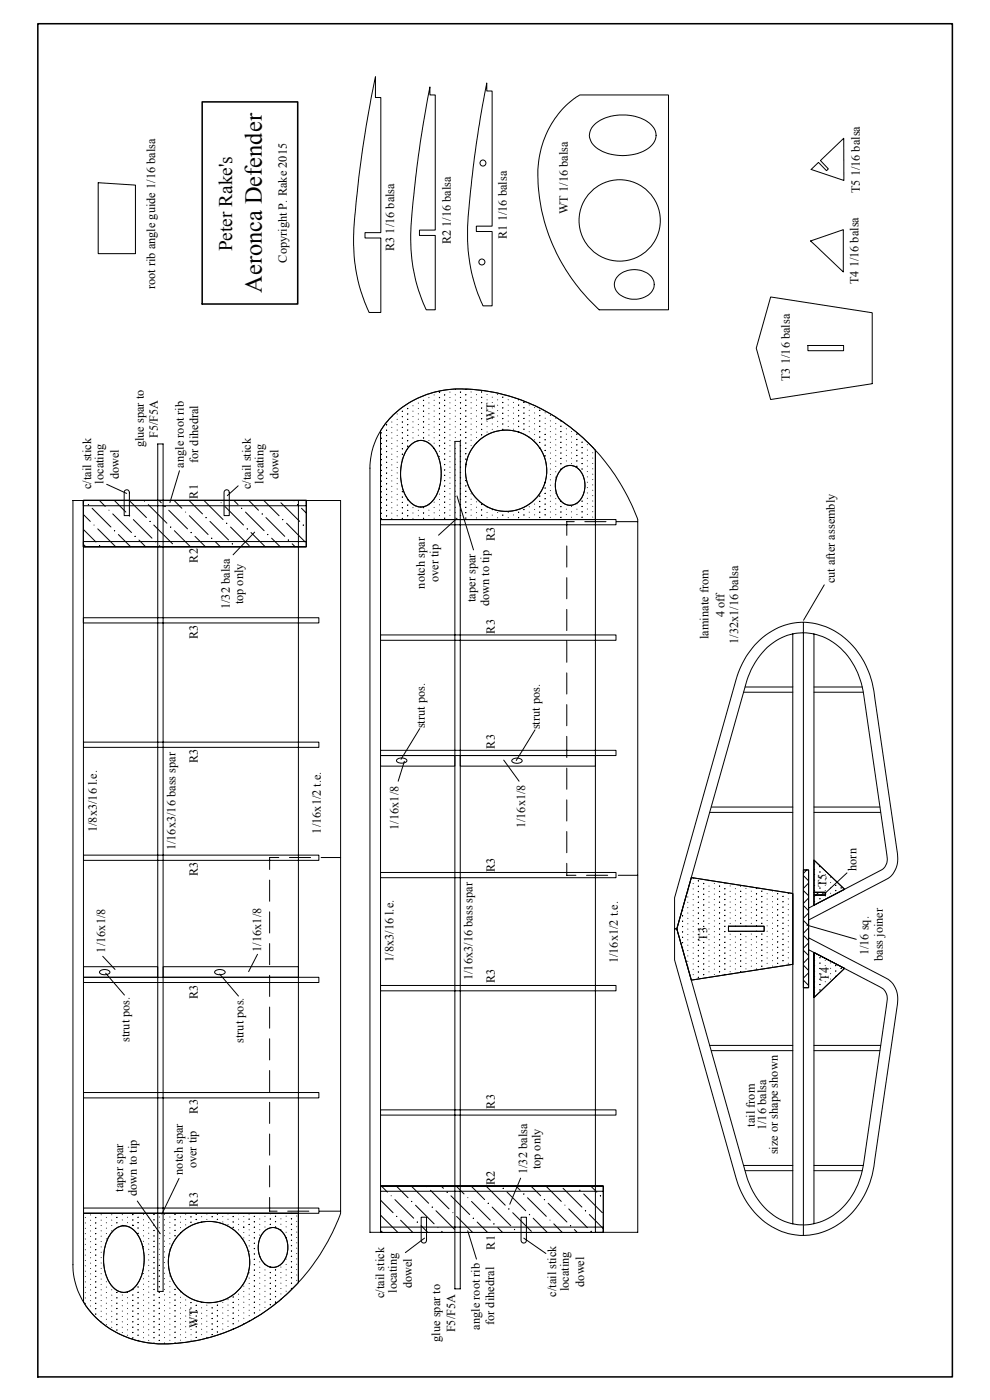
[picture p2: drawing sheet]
<svg xmlns="http://www.w3.org/2000/svg" width="297mm" height="420mm" viewBox="0 0 297 420" stroke-linecap="round" stroke-linejoin="round" font-family="sans-serif">
<g fill="none" stroke="#000" stroke-width=".3">
<path d="M112.6 23.1v6.2h1.7v40.5h-4.8v1.6h4.8v22.4h-3.6a49.5 49.5 0 0 1-4.6-20.3 244.6 244.6 0 0 1 3.1-31.5zM129 26.1a333.8 333.8 0 0 0-5.8 44.2 50.2 50.2 0 0 0 4.7 22.7h2.7v-22.3h-4.7v-1.6h4.7v-40.6h-1.6v-2.3M146 24.9a341.9 341.9 0 0 0-5.7 43.2 56.1 56.1 0 0 0 1.2 13.7l1.5 5.2 1.9 4.8h2.8v-22.3h-4.8v-1.6h4.8v-40.6h-1.7v-2.3M169.2 32.3l2.7-2.4 2-1.4h26.7v64.5h-20.8a54.6 54.6 0 0 1-18.1-45 28.6 28.6 0 0 1 7.5-15.7zM178.4 37.4a13.8 13.8 0 0 1 16.9 0 4.4 4.4 0 0 1-1.1 7.3 14.3 14.3 0 0 1-15.8-.9 4.2 4.2 0 0 1 0-6.4zM29.5 54.8l11.1 .8v20.5h-11.1v-21.2M243.4 50.9l2.2-2.2 2.4 2.5 .5-.5-2.3-2.5 7-6.7v12.7zM243.2 72.3l9.8-3.4v12.7zM185.6 82.6a7.1 7.1 0 0 1 10.1 .9 4 4 0 0 1-2.8 5.9 6.8 6.8 0 0 1-8.2-2.6 3.6 3.6 0 0 1 .9-4.2zM231.2 89.1l30.5 4.8v21.3l-30.5 4.7-4.3-15.4zM128.7 119.3h.1M130.3 118.5h.1"/>
<path d="M131.8 119.3h.1M131.8 117.7h.1M133.4 118.5h.1M135 117.7h.1M135 119.3h.1M136.6 116.9h.1M136.6 118.5h.1M138.1 119.3h.1M138.1 117.7h.1M139.7 118.5h.1M139.7 116.9h.1M141.4 117.6v.1"/>
<path d="M141.4 119.2v.1M143 118.4v.1M144.5 119.3h.1M144.5 117.7h.1M146.1 118.4h.1M146.1 120h.1M147.7 119.2h.1M149.3 118.4h.1M149.3 120h.1M150.8 119.2h.1M152.5 119.9v.1M155.6 120h.1"/>
<path d="M242.4 103.7h10.7v1.6h-10.7zM47.3 133.2h1.6v254.4h-1.6zM114.2 129.3a21.1 21.1 0 0 0-3.2 11.3M114.3 139.6h.1M114.3 138h.1M114.3 136.4h.1M114.3 134.8h.1M114.3 133.1h.1M114.3 131.5h.1M114.3 129.9h.1M116 138.8h.1M116 137.2h.1"/>
<path d="M116 135.6h.1M116 134h.1M116 132.3h.1M116 130.7h.1M116 129.1h.1M116 127.5h.1M117.6 125v.1M117.6 126.6v.1M117.6 128.2v.1M117.6 129.8v.1M117.6 131.5h.1M117.6 133.1h.1"/>
<path d="M117.6 134.7h.1M117.6 136.3h.1M117.6 137.9h.1M117.6 139.5h.1M118 124.5a30.2 30.2 0 0 1 25.3-7.5 55.7 55.7 0 0 1 35.3 18.1v20.8h-64.4v-26.6l1.4-2.1zM119.2 124.2v.1M119.2 125.8v.1M119.2 127.4v.1M119.2 129v.1M119.2 130.7h.1M119.2 132.3h.1M119.2 133.9h.1"/>
<path d="M119.2 135.5h.1M119.2 137.1h.1M119.2 138.7h.1M120.7 137.9h.1M120.7 136.3h.1M120.7 134.7h.1M120.7 133.1h.1M120.7 131.5h.1M120.7 129.9h.1M120.7 128.3h.1M120.7 126.7h.1M120.7 125.1h.1"/>
<path d="M120.7 123.5h.1M122.3 133.9h.1M122.3 132.3h.1M122.3 130.7h.1M122.3 129.1h.1M122.3 127.5h.1M122.3 125.9h.1M122.3 124.3h.1M122.3 122.7h.1M122.9 133.9a4.4 4.4 0 0 1 7.3 .6l.9 1.5 .9 2.7 .4 4.1a10.1 10.1 0 0 1-4.6 9.1 5 5 0 0 1-6.2-3.4 14.6 14.6 0 0 1 1.3-14.6zM123.2 133.5a4.3 4.3 0 0 1 6.8 .8 14 14 0 0 1-.7 16.5 4.3 4.3 0 0 1-6.8-.7 14.1 14.1 0 0 1 .7-16.6zM123.9 121.8h.1"/>
<path d="M123.9 123.4h.1M123.9 125h.1M123.9 126.6h.1M123.9 128.2h.1M123.9 129.8h.1M123.9 131.4v.1M125.5 121h.1M125.5 122.6h.1M125.5 124.2h.1M125.5 125.8h.1M125.5 127.4h.1M125.5 129h.1"/>
<path d="M125.5 130.6v.1M125.5 132.2v.1M127 131.5h.1M127 129.8h.1M127 128.2h.1M127 126.6h.1M127 125h.1M127 123.4h.1M127 121.8h.1M127 120.2h.1M128.7 120.9v.1M128.7 122.5v.1"/>
<path d="M128.7 124.1v.1M128.7 125.7v.1M128.7 127.4h.1M128.7 129h.1M128.7 130.6h.1M128.7 132.2h.1M130.2 134.6h.1M130.3 120.1v.1M130.3 121.7v.1M130.3 123.3v.1M130.3 124.9v.1M130.3 126.5v.1"/>
<path d="M130.3 128.2h.1M130.3 129.8h.1M130.3 131.4h.1M130.3 133h.1M131.8 133.8h.1M131.8 132.2h.1M131.8 130.6h.1M131.8 129h.1M131.8 127.4h.1M131.8 125.8h.1M131.8 124.2h.1M131.8 122.6h.1"/>
<path d="M131.8 121h.1M131.9 135.4h.1M131.9 137h.1M133.4 139.5h.1M133.4 137.8h.1M133.4 136.2h.1M133.4 134.6h.1M133.4 133h.1M133.4 131.4h.1M133.4 129.8h.1M133.4 128.2h.1M133.4 126.6h.1"/>
<path d="M133.4 125h.1M133.4 123.4h.1M133.4 121.8h.1M133.4 120.2h.1M135 120.9h.1M135 122.5h.1M135 124.1h.1M135 125.7h.1M135 127.3v.1M135 128.9v.1M135 130.5v.1M135 132.1v.1"/>
<path d="M135 133.7v.1M135 135.4h.1M135 137h.1M135 138.6h.1M136.5 132.5h1.6v254.3h-1.6zM136.6 120.1h.1M136.6 121.7h.1M136.6 123.3h.1M136.6 124.9h.1M136.6 126.5h.1M136.6 128.1v.1M136.6 129.7v.1"/>
<path d="M136.6 131.3v.1M136.6 132.9v.1M136.6 134.5v.1M136.6 136.2h.1M136.6 137.8h.1M136.6 139.4h.1M138.1 138.6h.1M138.1 137h.1M138.1 135.4h.1M138.1 133.8h.1M138.1 132.2h.1M138.1 130.6h.1"/>
<path d="M138.1 129h.1M138.1 127.4h.1M138.1 125.7h.1M138.1 124.1h.1M138.1 122.5h.1M138.1 120.9h.1M139.7 139.4h.1M139.7 137.8h.1M139.7 136.2h.1M139.7 134.6h.1M139.7 133h.1M139.7 131.4h.1"/>
<path d="M139.7 129.8h.1M139.7 128.2h.1M139.7 126.5h.1M139.7 124.9h.1M139.7 123.3h.1M139.7 121.7h.1M139.7 120.1h.1M141.4 120.8v.1M141.4 122.4v.1M141.4 124v.1M141.4 125.7h.1M141.4 127.3h.1"/>
<path d="M141.4 128.9h.1M141.4 130.5h.1M141.4 132.1h.1M141.4 133.7h.1M143 120v.1M143 121.6v.1M143 123.2v.1M143 124.9h.1M143 126.5h.1M143 128.1h.1M143 129.7h.1M143 131.3h.1"/>
<path d="M143 132.9h.1M144.5 130.5h.1M144.5 128.9h.1M144.5 127.3h.1M144.5 125.7h.1M144.5 124.1h.1M144.5 122.5h.1M144.5 120.9h.1M146.1 121.6h.1M146.1 123.2h.1M146.1 124.8v.1M146.1 126.4v.1"/>
<path d="M146.1 128v.1M146.1 129.6v.1M147.7 120.8h.1M147.7 122.4h.1M147.7 124h.1M147.7 125.6v.1M147.7 127.2v.1M147.7 128.8v.1M149.3 121.6h.1M149.3 123.2h.1M149.3 124.8v.1M149.3 126.4v.1"/>
<path d="M149.3 128v.1M150.8 128.9h.1M150.8 127.3h.1M150.8 125.7h.1M150.8 124h.1M150.8 122.4h.1M150.8 120.8h.1M152.5 121.6h.1M152.5 123.2h.1M152.5 124.8h.1M152.5 126.4h.1M152.5 128h.1"/>
<path d="M154.1 120.7v.1M154.1 122.4h.1M154.1 124h.1M154.1 125.6h.1M154.1 127.2h.1M154.1 128.8h.1M155.6 129.6h.1M155.6 128h.1M155.6 126.4h.1M155.6 124.8h.1M155.6 123.2h.1M155.6 121.6h.1"/>
<path d="M157.2 128.8h.1M157.2 127.2h.1M157.2 125.6h.1M157.2 124h.1M157.2 122.4h.1M157.2 120.8h.1M158.8 121.5v.1M158.8 123.1v.1M158.8 124.7v.1M158.8 126.3v.1M158.8 127.9v.1M158.8 129.6h.1"/>
<path d="M158.8 131.2h.1M160.4 122.3v.1M160.4 123.9v.1M160.4 125.5v.1M160.4 127.1v.1M160.4 128.7v.1M160.4 130.4h.1M160.4 132h.1M161.9 134.4h.1M161.9 132.8h.1M161.9 131.2h.1M161.9 129.6h.1"/>
<path d="M161.9 128h.1M161.9 126.4h.1M161.9 124.8h.1M161.9 123.2h.1M163.5 136.8h.1M163.5 135.2h.1M163.5 133.6h.1M163.5 132h.1M163.5 130.4h.1M163.6 123.9h.1M163.6 125.5h.1M163.6 127.1h.1"/>
<path d="M163.6 128.7h.1M165.1 124.7h.1M165.1 126.3h.1M165.1 127.9h.1M165.1 129.5v.1M165.1 131.1v.1M165.1 132.7v.1M165.1 134.3v.1M165.1 135.9v.1M165.1 137.6h.1M165.1 139.2h.1M166.8 125.5h.1"/>
<path d="M166.8 127.1h.1M166.8 128.7h.1M166.8 130.3v.1M166.8 131.9v.1M166.8 133.5v.1M166.8 135.1v.1M166.8 136.7v.1M166.8 138.4h.1M166.8 140h.1M168.3 139.2h.1M168.3 137.6h.1M168.3 136h.1"/>
<path d="M168.3 134.4h.1M168.3 132.8h.1M168.3 131.2h.1M168.3 129.6h.1M168.3 127.9h.1M168.3 126.3h.1M169.9 128.7h.1M169.9 130.3h.1M169.9 131.9h.1M169.9 133.5h.1M169.9 135.1h.1M169.9 136.7h.1"/>
<path d="M169.9 138.3v.1M171.5 129.5h.1M171.5 131.1h.1M171.5 132.7h.1M171.5 134.3h.1M171.5 135.9h.1M171.5 137.5v.1M171.5 139.1v.1M173.1 140h.1M173.1 138.4h.1M173.1 136.7h.1M173.1 135.1h.1"/>
<path d="M173.1 133.5h.1M173.1 131.9h.1M173.1 130.3h.1M174.6 139.2h.1M174.6 137.6h.1M174.6 135.9h.1M174.6 134.3h.1M174.6 132.7h.1M176.2 133.4v.1M176.2 135.1h.1M176.2 136.7h.1M176.2 138.3h.1"/>
<path d="M176.2 139.9h.1M177.8 134.3h.1M177.8 135.9h.1M177.8 137.5h.1M177.8 139.1h.1M178.6 135.1a63.9 63.9 0 0 1 12.7 20.8M178.6 135.1v234.8M21.8 150.2h3.2M21.9 150.2v229.4M25 150.2h66.9v1.6h-66.9zM25 150.2h66.9v13.9h-66.9zM25 150.2l.1 213.9"/>
<path d="M25 154.4l2.1 2.1M25 158.9l3.8 3.8M25.3 150.2l.1 .1M26.5 151.5h.1M27.6 152.5l5.7 5.7M28.2 157.6h.1M29.3 158.7l5.4 5.4M29.8 150.2l1.8 1.8M32 145.3l6 2.8M32.7 153.1h.1M33.8 154.2l5.7 5.6M34.3 150.2l3.5 3.5"/>
<path d="M34.3 159.3h.1M38.7 150.2l5.2 5.1M38.8 154.8h.1M38.8 147.8v6.9h-1.5v-6.9a.79 .79 0 0 1 .8-.8 .79 .79 0 0 1 .7 .9M40 155.9l5.6 5.6M43.3 150.3h.1M44.5 151.4l5.6 5.6M45 156.5h.1M46.1 157.6l5.7 5.6M47.7 150.2l.7 .7M49.5 152h.1M50.6 153.1l5.7 5.6"/>
<path d="M51.2 158.2h.1M52.2 150.2l2.4 2.3M52.3 159.3l4.8 4.8M53.8 141.3l-2.8 9.5M55.7 153.7h.1M56.7 150.2l4 4M56.8 154.8l5.6 5.6M57.3 159.9h.1M61.3 150.3l5.6 5.6M61.8 155.4h.1M63 156.5l5.6 5.6M66.3 150.8v.1"/>
<path d="M67.5 152l5.6 5.6M68 157.1h.1M68.8 147.8v6.9h-1.6v-6.9a.79 .79 0 0 1 .9-.8 .79 .79 0 0 1 .7 .9M69.2 158.2l5.6 5.6M70.1 150.2l1.3 1.2M71.5 145.8l-3.3 3M72.5 152.6h.1M73.7 153.7l5.5 5.6M74.2 158.8h.1M74.6 150.2l3 2.9M75.3 159.8l4.3 4.3M76.4 159.7l-6.5 6.8"/>
<path d="M78.7 154.3h.1M79.1 150.2l4.6 4.6M79.8 155.3l5.6 5.7M84.3 150.9l5.6 5.6M84.8 156h.1M86 157l5.6 5.7M88.1 150.2l.1 .1M89.3 151.5h.1M89.5 150.2h12.7v213.9M89.5 150.2v234.7M90.5 152.5l1.4 1.5M91 157.6h.1"/>
<path d="M111 140.5v229.3h3.2M114.2 155.9h70.6v1.6h-70.6zM114.2 155.9v214M114.3 155.7h.1M114.3 154.1h.1M114.3 152.5h.1M114.3 150.8h.1M114.3 149.2h.1M114.3 147.6h.1M114.3 146h.1M114.3 144.4h.1M114.3 142.8h.1"/>
<path d="M114.3 141.2h.1M116 154.9h.1M116 153.3h.1M116 151.6h.1M116 150h.1M116 148.4h.1M116 146.8h.1M116 145.2h.1M116 143.6h.1M116 142h.1M116 140.4h.1M117.6 141.1v.1"/>
<path d="M117.6 142.7v.1M117.6 144.3v.1M117.6 145.9v.1M117.6 147.5v.1M117.6 149.2h.1M117.6 150.8h.1M117.6 152.4h.1M117.6 154h.1M117.6 155.6h.1M119.2 140.3h.1M119.2 141.9v.1M119.2 143.5v.1"/>
<path d="M119.2 145.1v.1M119.2 146.7v.1M119.2 148.3v.1M119.2 150h.1M119.2 151.6h.1M119.2 153.2h.1M119.2 154.8h.1M120.7 155.6h.1M120.7 154h.1M120.7 152.4h.1M120.7 150.8h.1M120.7 149.2h.1"/>
<path d="M120.7 147.6h.1M122.3 154.8h.1M122.3 153.2h.1M122.3 151.6h.1M122.3 150h.1M123.9 152.3v.1M123.9 153.9v.1M123.9 155.5v.1M125.5 153.1v.1M125.5 154.7v.1M127 155.6h.1M127 154h.1"/>
<path d="M127 152.4h.1M128.7 151.5h.1M128.7 153.1h.1M128.7 154.7h.1M130.3 150.7h.1M130.3 152.3h.1M130.3 153.9h.1M130.3 155.5h.1M131.9 146.7h.1M131.9 148.3h.1M131.9 149.9h.1M131.9 151.5h.1"/>
<path d="M131.9 153.1h.1M131.9 154.7h.1M133.4 155.5h.1M133.4 153.9h.1M133.4 152.3h.1M133.4 150.7h.1M133.4 149.1h.1M133.4 147.5h.1M133.4 145.9h.1M133.4 144.3h.1M133.4 142.7h.1M133.4 141.1h.1"/>
<path d="M135 140.2h.1M135 141.8h.1M135 143.4h.1M135 145h.1M135 146.6v.1M135 148.2v.1M135 149.8v.1M135 151.4v.1M135 153v.1M135 154.7h.1M136.6 141h.1M136.6 142.6h.1"/>
<path d="M136.6 144.2h.1M136.6 145.8h.1M136.6 147.4v.1M136.6 149v.1M136.6 150.6v.1M136.6 152.2v.1M136.6 153.9h.1M136.6 155.5h.1M137.1 155.5l-5.5 5.1M137.1 148.9l5 16.1M138.1 154.7h.1M138.1 153.1h.1"/>
<path d="M138.1 151.5h.1M138.1 149.9h.1M138.1 148.3h.1M138.1 146.7h.1M138.1 145h.1M138.1 143.4h.1M138.1 141.8h.1M138.1 140.2h.1M139.7 155.5h.1M139.7 153.9h.1M139.7 152.3h.1M139.7 150.7h.1"/>
<path d="M139.7 149.1h.1M139.7 147.5h.1M139.7 145.8h.1M139.7 144.2h.1M141.4 148.2h.1M141.4 149.8h.1M141.4 151.4h.1M141.4 153h.1M141.4 154.6v.1M143 150.6h.1M143 152.2h.1M143 153.8v.1"/>
<path d="M143 155.4v.1M144.5 154.7h.1M144.5 153h.1M144.5 151.4h.1M146.1 152.2h.1M146.1 153.8h.1M146.1 155.4h.1M147.7 153h.1M147.7 154.6h.1M149.3 153.8h.1M149.3 155.4h.1M150.8 154.6h.1"/>
<path d="M152.5 153.7v.1M152.5 155.3v.1M154.1 154.5v.1M155.6 155.4h.1M155.6 153.8h.1M157.2 154.6h.1M157.2 153h.1M158.8 152.1h.1M158.8 153.7h.1M158.8 155.3h.1M160.4 151.3h.1M160.4 152.9h.1"/>
<path d="M160.4 154.5h.1M161.9 155.3h.1M161.9 153.7h.1M161.9 152.1h.1M161.9 150.5h.1M161.9 148.9h.1M163.5 154.5h.1M163.5 152.9h.1M163.5 151.3h.1M163.5 149.7h.1M163.5 148.1h.1M163.5 146.5h.1"/>
<path d="M163.5 144.9h.1M165.1 140.8h.1M165.1 142.4h.1M165.1 144h.1M165.1 145.6h.1M165.1 147.2h.1M165.1 148.8v.1M165.1 150.4v.1M165.1 152v.1M165.1 153.6v.1M165.1 155.2v.1M166.8 141.6h.1"/>
<path d="M166.8 143.2h.1M166.8 148v.1M166.8 149.6v.1M166.8 151.2v.1M166.8 152.8v.1M166.8 154.4v.1M168.3 155.3h.1M168.3 153.7h.1M168.3 152.1h.1M168.3 150.5h.1M168.3 140.8h.1M168.4 140.9l1.7-1.1a4.6 4.6 0 0 1 5.3 4.4 6.3 6.3 0 0 1-3.7 7.4 4.6 4.6 0 0 1-4.9-4.3l-.2-2.2a6.9 6.9 0 0 1 1.8-4.2z"/>
<path d="M168.4 140.8a3.7 3.7 0 0 1 6.2 1.3 6.9 6.9 0 0 1-2.1 9.2 4.3 4.3 0 0 1-5.6-3.7 7.3 7.3 0 0 1 1.5-6.8zM169.9 152.8h.1M169.9 154.4h.1M171.5 152h.1M171.5 153.6h.1M171.5 155.2h.1M172.3 156.6h-2.2v4.1M173.1 151.2h.1M173.1 152.8h.1M173.1 154.4h.1M174.6 155.2h.1M174.6 153.6h.1"/>
<path d="M174.6 152h.1M174.6 150.4h.1M174.6 140.8h.1M175.5 156.6h6.3M176.2 141.5h.1M176.2 143.1h.1M176.2 144.7h.1M176.2 146.3v.1M176.2 147.9v.1M176.2 149.5v.1M176.2 151.1v.1M176.2 152.8h.1"/>
<path d="M176.2 154.4h.1M177.8 140.7h.1M177.8 142.3h.1M177.8 143.9h.1M177.8 145.5v.1M177.8 147.1v.1M177.8 148.7v.1M177.8 150.3v.1M177.8 151.9v.1M177.8 153.6h.1M177.8 155.2h.1M185 156.6h6.3"/>
<path d="M191.3 155.9v213.9h-12.7M25 162.5h66.9v1.6h-66.9zM25 163.4l.7 .7M29.8 163.8h.1M35.5 160.4l3.7 3.7M40.5 161h.1M41.7 162.1l2 2M46.7 162.6v.1M47.8 163.8l.4 .3M58.5 161l3.1 3.1M63.5 161.6h.1M64.7 162.7l1.4 1.4"/>
<path d="M69.7 163.2h.1M80.3 160.5h.1M81.5 161.5l2.6 2.6M86.5 162.1h.1M87.7 163.2l.9 .9M170.1 163.8v6.4M170.1 173.4v6.3M247.3 175.5l-6.2 10.7M25 185.4h70.7v1.6h-70.7zM114.2 190.6h70.6v1.6h-70.6zM170.1 182.9v6.3M170.1 192.4v6.4"/>
<path d="M237.9 190.2v177.1M241 186.7v184.1M244.2 190.3v81.4M125.9 218.7l-5.6 9.2M160.5 219l-5.6 9.2M170.1 201.9v6.4M170.1 211.5v6.3M223.1 207.7h14.8M223.6 206.2h14.3M244.2 206.2h14.5M244.2 207.7h14.8M25.1 222.7h70.6v1.6h-70.6z"/>
<path d="M114.2 225.2h70.6v1.5h-70.6zM114.2 226.7h22.3v3.2h-22.3zM119.3 227.8a2.04 2.04 0 0 1 2.8 .5 1.99 1.99 0 0 1-3.1 0zM121.3 228.5l-1.8 6M138.1 226.7h40.5v3.2h-40.5zM151.1 228.1l4.6 6.4M153.8 227.8a2.04 2.04 0 0 1 2.9 .5 1.99 1.99 0 0 1-3.2 0zM170.1 221v6.3M170.1 230.5v6.4M25.1 256.6h70.6v1.6h-70.6zM83.7 257.4h-2.8v3.6M86.8 257.4h6.4"/>
<path d="M96.4 257.4h5.8M170.1 240v6.4M170.1 249.6v6.3M170.1 259.1v3.6h2.7M212.9 243.8h25M213.4 242.2h24.5M244.2 258.1l9.2 8.8-9.2 4.8v-3.1h3.5v-.8h-3.5zM244.2 242.2h19.8M244.2 243.8h20M244.4 259.3h.1M80.9 264.1v6.4M80.9 273.7v6.3"/>
<path d="M114.2 261.8h70.6v1.6h-70.6zM176 262.7h6.3M185.5 262.7h5.8M202.4 278.8v9.3l18.4 65.4a23 23 0 0 0 16.7 16.9 20.2 20.2 0 0 0 20.9-10 27.5 27.5 0 0 0 4.2-12.9l6.7-46.2a7.2 7.2 0 0 0-3.8-7.9l-22.9-12M202.4 278.8h.7l20.4 72.3a21.1 21.1 0 0 0 12.7 15.7 16.6 16.6 0 0 0 18.9-7.1 25.9 25.9 0 0 0 4.1-10.8l6.7-46.2a7 7 0 0 0 0-4.6 3.2 3.2 0 0 0-1.9-1.9l-21.3-11.2M203.2 278.9h.1M204.8 279.7h.1M204.8 278.1h.1M204.8 276.5h.1M204.8 274.9h.1M204.8 273.3h.1M206.4 267.6h.1"/>
<path d="M206.4 269.2h.1M206.4 270.8h.1M206.4 272.4h.1M206.4 274h.1M206.4 275.6h.1M206.4 277.2v.1M206.4 278.8v.1M207.4 263.4l30.5 4.8v21.2l-30.5 4.7-4.3-15.3zM208 263.5v.1M208 265.1v.1M208 266.8h.1M208 268.4h.1"/>
<path d="M208 270h.1M208 271.6h.1M208 273.2h.1M208 274.8h.1M208 276.4h.1M208 278v.1M208 279.6v.1M209.5 278.9h.1M209.5 277.3h.1M209.5 275.6h.1M209.5 274h.1M209.5 272.4h.1"/>
<path d="M209.5 270.8h.1M209.5 269.2h.1M209.5 267.6h.1M209.5 266h.1M209.5 264.4h.1M211.1 279.7h.1M211.1 278.1h.1M211.1 276.4h.1M211.1 274.8h.1M211.1 273.2h.1M211.1 271.6h.1M211.1 270h.1"/>
<path d="M211.1 268.4h.1M211.1 266.8h.1M211.1 265.2h.1M212.7 264.3h.1M212.7 265.9h.1M212.7 267.5v.1M212.7 269.1v.1M212.7 270.7v.1M212.7 272.3v.1M212.7 274h.1M212.7 275.6h.1M212.7 277.2h.1"/>
<path d="M212.7 278.8h.1M214.3 265.1h.1M214.3 266.7v.1M214.3 268.3v.1M214.3 269.9v.1M214.3 271.5v.1M214.3 273.1v.1M214.3 274.8h.1M214.3 276.4h.1M214.3 278h.1M214.3 279.6h.1M215.9 278.8h.1"/>
<path d="M215.9 277.2h.1M215.9 275.6h.1M215.9 274h.1M215.9 272.4h.1M215.9 270.8h.1M215.9 269.2h.1M215.9 267.6h.1M215.9 265.9h.1M217.5 279.6h.1M217.5 278h.1M217.5 276.4h.1M217.5 274.8h.1"/>
<path d="M217.5 273.2h.1M217.5 271.6h.1M217.5 270h.1M217.5 268.4h.1M217.5 266.8h.1M217.5 265.1h.1M218.6 278h10.7v1.5h-10.7zM219.1 265.9h.1M219.1 267.5h.1M219.1 269.1h.1M219.1 270.7h.1M219.1 272.3h.1"/>
<path d="M219.1 273.9v.1M219.1 275.5v.1M219.1 277.1v.1M220.6 266.7h.1M220.6 268.3h.1M220.6 269.9h.1M220.6 271.5h.1M220.6 273.1h.1M220.6 274.7v.1M220.6 276.3v.1M220.6 277.9v.1M220.6 279.5v.1"/>
<path d="M222.2 277.2h.1M222.2 275.6h.1M222.2 274h.1M222.2 272.3h.1M222.2 270.7h.1M222.2 269.1h.1M222.2 267.5h.1M222.2 265.9h.1M223.8 266.6v.1M223.8 268.2v.1M223.8 269.8v.1M223.8 271.5h.1"/>
<path d="M223.8 273.1h.1M223.8 274.7h.1M223.8 276.3h.1M223.8 277.9h.1M223.8 279.5h.1M225.4 267.4v.1M225.4 269v.1M225.4 270.6v.1M225.4 272.3h.1M225.4 273.9h.1M225.4 275.5h.1M225.4 277.1h.1"/>
<path d="M226.9 279.5h.1M226.9 277.9h.1M226.9 276.3h.1M226.9 274.7h.1M226.9 273.1h.1M226.9 271.5h.1M226.9 269.9h.1M226.9 268.3h.1M226.9 266.7h.1M228.6 277.1h.1M228.6 275.5h.1M228.6 273.9h.1"/>
<path d="M228.6 272.3h.1M228.6 270.7h.1M228.6 269.1h.1M228.6 267.5h.1M230.2 268.2h.1M230.2 269.8h.1M230.2 271.4v.1M230.2 273v.1M230.2 274.6v.1M230.2 276.2v.1M230.2 277.8v.1M230.2 279.5h.1"/>
<path d="M231.8 267.4h.1M231.8 269h.1M231.8 270.6h.1M231.8 272.2v.1M231.8 273.8v.1M231.8 275.4v.1M231.8 277v.1M231.8 278.6v.1M233.3 279.5h.1M233.3 277.9h.1M233.3 276.3h.1M233.3 274.7h.1"/>
<path d="M233.3 273.1h.1M233.3 271.5h.1M233.3 269.8h.1M233.3 268.2h.1M234.9 278.7h.1M234.9 277.1h.1M234.9 275.5h.1M234.9 273.9h.1M234.9 272.3h.1M234.9 270.6h.1M234.9 269h.1M236.5 268.2h.1"/>
<path d="M236.5 269.8h.1M236.5 271.4h.1M236.5 273h.1M236.5 274.6h.1M236.5 276.2h.1M236.5 277.8h.1M236.5 279.4v.1M241 261.1h1.6v35.3h-1.6M241 261.1h1.6v35.3h-1.6zM241 262.8l1.6 1.5M241 267.3l1.6 1.5M241 271.7l1.6 1.6"/>
<path d="M241 276.2l1.6 1.6M242.1 261.1l-1.1 1M242.1 277.6l14.8 4.3M242.6 276.1l22.9-12a7.2 7.2 0 0 0 3.8-7.8l-6.7-46.3a25.3 25.3 0 0 0-14.2-21.6 18.8 18.8 0 0 0-22.8 6.3 26.1 26.1 0 0 0-4.8 9.4l-18.4 65.4v9.3M242.6 265l-1.6 1.6M242.6 269.5l-1.6 1.6M242.6 274l-1.6 1.6M242.6 278.5l-1.6 1.6M242.7 272.5l21.3-11.2a3.9 3.9 0 0 0 2.1-4.6l-6.9-48.1a21.3 21.3 0 0 0-13.3-17.8 15.9 15.9 0 0 0-18.6 6.9 26.7 26.7 0 0 0-3.8 8.7l-20.4 72.3h-.7M244.2 267.8h3.5v.8h-3.5zM244.4 260.9h.1M244.4 262.5h.1"/>
<path d="M244.4 264.1h.1M244.4 265.7h.1M244.4 267.3h.1M244.4 268.9v.1M244.4 270.5v.1M246 269.8h.1M246 266.5h.1M246 264.9h.1M246 263.3h.1M246 261.7h.1M246 260.1h.1M247.6 262.4v.1"/>
<path d="M247.6 264v.1M247.6 265.7h.1M247.6 267.3h.1M247.6 268.9h.1M249.2 263.2v.1M249.2 264.8v.1M249.2 266.5h.1M249.2 268.1h.1M250.7 267.3h.1M250.7 265.7h.1M252.3 266.5h.1M254.1 262l-6.7 6.2"/>
<path d="M25.1 293.3h70.6v1.6h-70.6zM25.1 290.1h22.2v3.2h-22.2zM30.1 291.3a2.04 2.04 0 0 1 2.9 .5 1.99 1.99 0 0 1-3.2 0zM30.8 287l3.7 3.9M31.7 292.1l5.6 6.5M48.9 290.1h40.6v3.2h-40.6zM64.7 291.3a2.1 2.1 0 0 1 2.9 .5 2.03 2.03 0 0 1-3.2 0zM65.9 292.3l5.6 6.6M77.3 286.4l-2.7 5.2M80.9 283.2v6.3M80.9 292.7v6.4M114.2 295.8h70.6v1.6h-70.6z"/>
<path d="M204.8 284.5h.1M204.8 282.9h.1M204.8 281.3h.1M206.4 280.4v.1M206.4 282v.1M206.4 283.6v.1M206.4 285.3h.1M206.4 286.9h.1M206.4 288.5h.1M206.4 290.1h.1M208 281.2v.1M208 282.8v.1"/>
<path d="M208 284.4v.1M208 286.1h.1M208 287.7h.1M208 289.3h.1M208 290.9h.1M208 292.5h.1M209.5 293.3h.1M209.5 291.7h.1M209.5 290.1h.1M209.5 288.5h.1M209.5 286.9h.1M209.5 285.3h.1"/>
<path d="M209.5 283.7h.1M209.5 282.1h.1M209.5 280.5h.1M211.1 292.5h.1M211.1 290.9h.1M211.1 289.3h.1M211.1 287.7h.1M211.1 286.1h.1M211.1 284.5h.1M211.1 282.9h.1M211.1 281.3h.1M212.7 280.4h.1"/>
<path d="M212.7 282h.1M212.7 283.6h.1M212.7 285.2v.1M212.7 286.8v.1M212.7 288.4v.1M212.7 290v.1M212.7 291.6v.1M212.7 293.3h.1M214.3 281.2h.1M214.3 282.8h.1M214.3 284.4h.1M214.3 286v.1"/>
<path d="M214.3 287.6v.1M214.3 289.2v.1M214.3 290.8v.1M214.3 292.5h.1M215.9 291.7h.1M215.9 290.1h.1M215.9 288.5h.1M215.9 286.9h.1M215.9 285.3h.1M215.9 283.6h.1M215.9 282h.1M215.9 280.4h.1"/>
<path d="M217.5 292.5h.1M217.5 290.9h.1M217.5 289.3h.1M217.5 287.7h.1M217.5 286.1h.1M217.5 284.4h.1M217.5 282.8h.1M217.5 281.2h.1M219.1 280.3v.1M219.1 282h.1M219.1 283.6h.1M219.1 285.2h.1"/>
<path d="M219.1 286.8h.1M219.1 288.4h.1M219.1 290h.1M219.1 291.6h.1M220.6 281.1v.1M220.6 282.8h.1M220.6 284.4h.1M220.6 286h.1M220.6 287.6h.1M220.6 289.2h.1M220.6 290.8h.1M222.2 291.6h.1"/>
<path d="M222.2 290h.1M222.2 288.4h.1M222.2 286.8h.1M222.2 285.2h.1M222.2 283.6h.1M222.2 282h.1M222.2 280.4h.1M223.8 281.1h.1M223.8 282.7v.1M223.8 284.3v.1M223.8 285.9v.1M223.8 287.5v.1"/>
<path d="M223.8 289.1v.1M223.8 290.8h.1M225.4 280.3h.1M225.4 281.9v.1M225.4 283.5v.1M225.4 285.1v.1M225.4 286.7v.1M225.4 288.3v.1M225.4 290h.1M226.9 281.1h.1M227 282.7v.1M227 284.3v.1"/>
<path d="M227 285.9v.1M227 287.5v.1M227 289.1v.1M227 290.8h.1M228.6 290h.1M228.6 288.4h.1M228.6 286.8h.1M228.6 285.2h.1M228.6 283.6h.1M228.6 282h.1M228.6 280.3h.1M230.2 281.1h.1"/>
<path d="M230.2 282.7h.1M230.2 284.3h.1M230.2 285.9h.1M230.2 287.5h.1M230.2 289.1h.1M231.8 280.3h.1M231.8 281.9h.1M231.8 283.5h.1M231.8 285.1h.1M231.8 286.7h.1M231.8 288.3h.1M231.8 289.9v.1"/>
<path d="M233.3 289.1h.1M233.3 287.5h.1M233.3 285.9h.1M233.3 284.3h.1M233.3 282.7h.1M233.3 281.1h.1M234.9 288.3h.1M234.9 286.7h.1M234.9 285.1h.1M234.9 283.5h.1M234.9 281.9h.1M234.9 280.3h.1"/>
<path d="M236.5 281v.1M236.5 282.6v.1M236.5 284.2v.1M236.5 285.8v.1M236.5 287.5h.1M236.5 289.1h.1M241 280.7l1.6 1.6M241 285.2l1.6 1.6M241 289.7l1.6 1.6M241 294.1l1.6 1.7M242.6 283l-1.6 1.6M242.6 287.5l-1.6 1.6"/>
<path d="M242.6 291.9l-1.6 1.7M244.2 285.8l9.2 4.8-9.2 8.8zM244.2 285.8v81.5M244.4 286.6v.1M244.4 288.2v.1M244.4 289.8v.1M244.4 291.4v.1M244.4 293v.1M244.4 294.7h.1M244.4 296.3h.1M244.4 297.9h.1M246 297.1h.1"/>
<path d="M246 295.5h.1M246 293.9h.1M246 292.3h.1M246 290.7h.1M246 289.1h.1M246 287.5h.1M247.6 288.2h.1M247.6 289.8h.1M247.6 291.4h.1M247.6 293h.1M247.6 294.6v.1M249.2 289h.1"/>
<path d="M249.2 290.6h.1M249.2 292.2h.1M249.2 293.8h.1M250.7 293h.1M250.7 291.4h.1M250.7 289.8h.1M252.3 290.6h.1M80.9 302.2v6.4M80.9 311.8v6.3M212.9 313.7h25M213.4 315.3h24.5M244.2 315.3h19.8"/>
<path d="M244.2 313.7h20M25.1 327.9h70.6v1.6h-70.6zM80.9 321.3v6.3M80.9 330.8v6.4M114.2 333.1h70.6v1.6h-70.6zM53.7 353.7l-5.1 10.7M80.9 359.4v4.1h2.2M80.9 340.3v6.4M80.9 349.9v6.3M114.2 356h66.8v1.5h-66.8zM114.2 356h66.8v13.9h-66.8zM114.4 356l1.8 1.8"/>
<path d="M117.3 358.9h.1M118.9 356l3.5 3.5M123.4 356l5.2 5.1M128 356.1h.1M129.2 357.2l5.5 5.6M132.4 356l.7 .6M134.2 357.8h.1M135.3 358.9l5.6 5.6M136.9 356l2.3 2.3M140.3 359.4l.1 .1M141.4 356l4 4M146 356.1l5.6 5.6"/>
<path d="M151 356.7h.1M152.1 357.8l5.6 5.6M154.8 356l1.3 1.2M156.2 353.6l-3.2 7.8M157.1 358.4h.1M158.3 359.5l5.6 5.6M159.3 356l2.9 2.9M163.3 360.1h.1M163.8 356l4.6 4.6M169 356.6l5.6 5.7M172.8 356l.1 .1M173.9 357.3h.1"/>
<path d="M175.1 358.3l5.6 5.7M177.2 356l1.9 1.8M180.1 358.9h.1M223.1 349.8h14.8M223.6 351.3h14.3M244.2 351.3h14.5M244.2 349.8h14.8M21.9 379.5a21.4 21.4 0 0 0 3.2 11.3M25.1 362.6h70.6v1.5h-70.6zM25.1 364.1h64.4v20.8a55.6 55.6 0 0 1-39.2 18.4 30.6 30.6 0 0 1-13.3-2.4 25.3 25.3 0 0 1-11.9-10.2zM25.6 365.4h.1M25.6 367h.1"/>
<path d="M25.6 368.6v.1M25.6 370.2v.1M25.6 371.8v.1M25.6 373.4v.1M25.6 375v.1M25.6 376.7h.1M25.6 378.3h.1M25.6 379.9h.1M27.2 364.6h.1M27.2 366.2h.1M27.2 367.8h.1M27.2 369.4v.1"/>
<path d="M27.2 371v.1M27.2 372.6v.1M27.2 374.2v.1M27.2 375.8v.1M27.2 377.5h.1M27.2 379.1h.1M28.7 379.9h.1M28.7 378.3h.1M28.7 376.7h.1M28.7 375.1h.1M28.7 373.5h.1M28.7 371.9h.1"/>
<path d="M28.7 370.3h.1M28.7 368.7h.1M28.7 367h.1M28.7 365.4h.1M30.4 364.5v.1M30.4 366.2h.1M30.4 367.8h.1M30.4 369.4h.1M30.4 371h.1M30.4 372.6h.1M30.4 374.2h.1M30.4 375.8h.1"/>
<path d="M30.4 377.4v.1M30.4 379v.1M31.9 365.3v.1M31.9 367h.1M31.9 368.6h.1M31.9 370.2h.1M31.9 371.8h.1M33.5 364.5v.1M33.5 366.2h.1M33.5 367.8h.1M33.5 369.4h.1M34.1 369.3a4.3 4.3 0 0 1 6.8 .7 14 14 0 0 1-.7 16.5 4.3 4.3 0 0 1-6.8-.7 14.1 14.1 0 0 1 .7-16.5z"/>
<path d="M34.1 369.2a4.4 4.4 0 0 1 7.1 1.2 14.4 14.4 0 0 1-.6 15.7 4.4 4.4 0 0 1-7.4-.6l-.9-1.5-.9-2.7-.3-4.1a12.2 12.2 0 0 1 3-8zM35.1 367h.1M35.1 365.4h.1M36.7 364.5h.1M36.7 366.1v.1M36.7 367.7v.1M38.3 365.3h.1M38.3 366.9v.1M39.8 367.8h.1M39.8 366.2h.1M39.8 364.5h.1M41.2 360.4l6.9 9.9"/>
<path d="M41.4 370.2h.1M41.4 368.6h.1M41.4 367h.1M41.4 365.3h.1M43.1 364.5h.1M43.1 366.1h.1M43.1 367.7h.1M43.1 369.3h.1M43.1 370.9h.1M43.1 372.5h.1M43.1 374.1v.1M44.6 365.3h.1"/>
<path d="M44.6 366.9h.1M44.6 368.5h.1M44.6 370.1h.1M44.6 371.7h.1M44.6 373.3h.1M44.6 374.9v.1M44.6 376.5v.1M44.6 378.1v.1M44.6 379.7v.1M46.2 379h.1M46.2 377.4h.1M46.2 375.8h.1"/>
<path d="M46.2 374.2h.1M46.2 372.5h.1M46.2 370.9h.1M46.2 369.3h.1M46.2 367.7h.1M46.2 366.1h.1M46.2 364.5h.1M47.8 379.8h.1M47.8 365.2v.1M47.8 366.8v.1M47.8 368.4v.1M47.8 370v.1"/>
<path d="M47.8 371.7h.1M47.8 373.3h.1M47.8 374.9h.1M47.8 376.5h.1M47.8 378.1h.1M49.4 364.4v.1M49.4 366v.1M49.4 367.6v.1M49.4 369.2v.1M49.4 370.9h.1M49.4 372.5h.1M49.4 374.1h.1"/>
<path d="M49.4 375.7h.1M49.4 377.3h.1M49.4 378.9h.1M51 365.2v.1M51 366.8v.1M51 368.4v.1M51 370v.1M51 371.7h.1M51 373.3h.1M51 374.9h.1M52.5 370.9h.1M52.5 369.3h.1"/>
<path d="M52.5 367.7h.1M52.5 366.1h.1M52.5 364.5h.1M54.1 365.2h.1M54.1 366.8h.1M54.1 368.4h.1M54.1 370h.1M55.7 364.4h.1M55.7 366h.1M55.7 367.6h.1M57.3 366.8h.1M57.3 365.2h.1"/>
<path d="M58.8 366h.1M58.8 364.4h.1M60.5 365.1v.1M60.5 366.7v.1M62.1 364.3v.1M62.1 365.9v.1M63.6 365.2h.1M65.2 366h.1M65.2 364.4h.1M66.8 365.1h.1M66.8 366.7h.1M68.4 364.3h.1"/>
<path d="M68.4 365.9h.1M68.4 367.5h.1M69.9 368.4h.1M69.9 366.7h.1M69.9 365.1h.1M71.6 364.2v.1M71.6 365.9h.1M71.6 367.5h.1M71.6 369.1h.1M73.1 368.3h.1M73.2 365.1h.1M73.2 366.7h.1"/>
<path d="M73.2 368.3h.1M73.2 369.9h.1M73.2 371.5h.1M74.7 367.5h.1M74.7 365.9h.1M74.7 364.3h.1M74.8 369.1h.1M74.8 370.7h.1M74.8 372.3h.1M74.8 373.9h.1M74.8 375.5v.1M76.3 379.6h.1"/>
<path d="M76.3 378h.1M76.3 376.4h.1M76.3 374.7h.1M76.3 373.1h.1M76.3 371.5h.1M76.3 369.9h.1M76.3 368.3h.1M76.3 366.7h.1M76.3 365.1h.1M77.9 364.2h.1M77.9 365.8v.1M77.9 367.4v.1"/>
<path d="M77.9 369v.1M77.9 370.6v.1M77.9 377.1h.1M77.9 378.7h.1M79.3 369.6a3.7 3.7 0 0 1 6.2 1.3 6.9 6.9 0 0 1-2.2 9.2 4.3 4.3 0 0 1-5.6-3.8 7.3 7.3 0 0 1 1.6-6.7zM79.3 369.5a3.9 3.9 0 0 1 6.5 1.8l.5 1.8 .1 1.8a5.4 5.4 0 0 1-4.1 5.4 5.1 5.1 0 0 1-4.8-5.1 7.3 7.3 0 0 1 1.8-5.7zM79.5 365v.1M79.5 366.6v.1M79.5 368.2v.1M79.5 379.5h.1M81.1 367.5h.1M81.1 365.9h.1"/>
<path d="M81.1 364.2h.1M82.6 368.3h.1M82.6 366.7h.1M82.6 365.1h.1M84.3 364.2h.1M84.3 365.8h.1M84.3 367.4h.1M84.3 369h.1M85.9 365h.1M85.9 366.6h.1M85.9 368.2h.1M85.9 369.8h.1"/>
<path d="M85.9 371.4h.1M85.9 377.8v.1M85.9 379.4v.1M86.3 363.5h6.4M87.4 378.7h.1M87.4 377.1h.1M87.4 375.5h.1M87.4 373.9h.1M87.4 372.2h.1M87.4 370.6h.1M87.4 369h.1M87.4 367.4h.1"/>
<path d="M87.4 365.8h.1M87.4 364.2h.1M89 364.9v.1M89 366.5v.1M89 368.1v.1M89 369.8h.1M89 371.4h.1M89 373h.1M89 374.6h.1M89 376.2h.1M89 377.8h.1M89 379.4h.1"/>
<path d="M95.8 363.5h6.4M102.2 364.2a64.1 64.1 0 0 1-12.7 20.7M114.2 368.3h66.8v1.6h-66.8zM114.2 360.2l3.7 3.8M114.2 364.7l5.2 5.2M114.5 369.6h.1M118.5 360l5.6 5.6M119 365.1h.1M120.2 366.2l3.7 3.7M123.5 360.6h.1M124.7 361.7l5.6 5.6M125.2 366.8h.1"/>
<path d="M126.4 367.8l2 2.1M127.4 371.6l-5.8 4.3M128 372.2a.81 .81 0 0 1-.8 .9 .81 .81 0 0 1-.8-.8v-7h1.6v7M129.7 362.3h.1M130.8 363.4l5.6 5.6M131.4 368.4h.1M132.5 369.5l.3 .4M135.9 363.9v.1M137 365.1l4.8 4.8M140.3 369.4l2.7 8.5M141.5 360.6l5.6 5.6M142 365.6h.1"/>
<path d="M143.2 366.7l3.1 3.2M146.5 361.2h.1M147.7 362.3l5.5 5.5M148.2 367.3h.1M149.4 368.4l1.4 1.5M152.7 362.9h.1M153.8 364l5.6 5.5M154.3 369h.1M157.1 371.6l6.7 4.6M157.9 372.2a.81 .81 0 0 1-.7 .9 .81 .81 0 0 1-.9-.8v-7h1.6v7M158.8 364.5h.1M160 365.6l4.2 4.3"/>
<path d="M164.5 361.1l5.6 5.6M165 366.2h.1M166.2 367.3l2.5 2.6M169.5 361.7h.1M170.6 362.8l5.6 5.6M171.2 367.9h.1M172.3 369l.9 .9M175.6 363.4h.1M176.8 364.5l4.2 4.2M177.3 369.6h.1M25.6 381.5h.1M25.6 383.1h.1"/>
<path d="M25.6 384.7h.1M25.6 386.3h.1M25.6 387.9v.1M25.6 389.5v.1M25.6 391.1v.1M27.2 380.7h.1M27.2 382.3h.1M27.2 383.9h.1M27.2 385.5h.1M27.2 387.1h.1M27.2 388.7v.1M27.2 390.3v.1"/>
<path d="M27.2 391.9v.1M27.2 393.5v.1M28.7 394.4h.1M28.7 392.8h.1M28.7 391.2h.1M28.7 389.6h.1M28.7 388h.1M28.7 386.3h.1M28.7 384.7h.1M28.7 383.1h.1M28.7 381.5h.1M30.4 380.6v.1"/>
<path d="M30.4 382.2v.1M30.4 383.8v.1M30.4 385.5h.1M30.4 387.1h.1M30.4 388.7h.1M30.4 390.3h.1M30.4 391.9h.1M30.4 393.5h.1M30.4 395.1v.1M30.4 396.7v.1M31.9 383v.1M31.9 384.7h.1"/>
<path d="M31.9 386.3h.1M31.9 387.9h.1M31.9 389.5h.1M31.9 391.1h.1M31.9 392.7h.1M31.9 394.3h.1M31.9 395.9v.1M31.9 397.5v.1M33.5 387.1h.1M33.5 388.7h.1M33.5 390.3h.1M33.5 391.9h.1"/>
<path d="M33.5 393.5h.1M33.5 395.1v.1M33.5 396.7v.1M33.5 398.3v.1M35.1 399.2h.1M35.1 397.6h.1M35.1 396h.1M35.1 394.3h.1M35.1 392.7h.1M35.1 391.1h.1M35.1 389.5h.1M35.1 387.9h.1"/>
<path d="M36.7 388.6v.1M36.7 390.2v.1M36.7 391.8v.1M36.7 393.5h.1M36.7 395.1h.1M36.7 396.7h.1M36.7 398.3h.1M36.7 399.9h.1M38.3 387.8v.1M38.3 389.4v.1M38.3 391v.1M38.3 392.7h.1"/>
<path d="M38.3 394.3h.1M38.3 395.9h.1M38.3 397.5h.1M38.3 399.1h.1M39.8 399.9h.1M39.8 398.3h.1M39.8 396.7h.1M39.8 395.1h.1M39.8 393.5h.1M39.8 391.9h.1M39.8 390.3h.1M39.8 388.7h.1"/>
<path d="M39.8 387.1h.1M41.4 399.1h.1M41.4 397.5h.1M41.4 395.9h.1M41.4 394.3h.1M41.4 392.7h.1M41.4 391.1h.1M41.4 389.5h.1M41.4 387.9h.1M41.4 386.3h.1M43.1 380.5v.1M43.1 382.2h.1"/>
<path d="M43.1 383.8h.1M43.1 385.4h.1M43.1 387h.1M43.1 388.6h.1M43.1 390.2h.1M43.1 391.8h.1M43.1 393.4v.1M43.1 395v.1M43.1 396.6v.1M43.1 398.2v.1M43.1 399.8v.1M44.6 381.4h.1"/>
<path d="M44.6 383h.1M44.6 384.6h.1M44.6 386.2h.1M44.6 387.8h.1M44.6 389.4h.1M44.6 391h.1M44.6 392.6v.1M44.6 394.2v.1M44.6 395.8v.1M44.6 397.4v.1M44.6 399v.1M46.2 399.9h.1"/>
<path d="M46.2 398.3h.1M46.2 396.7h.1M46.2 395.1h.1M46.2 393.5h.1M46.2 391.8h.1M46.2 390.2h.1M46.2 388.6h.1M46.2 387h.1M46.2 385.4h.1M46.2 383.8h.1M46.2 382.2h.1M46.2 380.6h.1"/>
<path d="M47.8 399.1h.1M47.8 397.5h.1M47.8 395.9h.1M47.8 394.3h.1M47.8 392.7h.1M47.8 391h.1M47.8 389.4h.1M47.8 387.8h.1M47.8 386.2h.1M47.8 384.6h.1M47.8 383h.1M47.8 381.4h.1"/>
<path d="M49.4 380.5h.1M49.4 382.1v.1M49.4 383.7v.1M49.4 385.3v.1M49.4 386.9v.1M49.4 388.5v.1M49.4 390.2h.1M49.4 391.8h.1M49.4 393.4h.1M49.4 395h.1M49.4 396.6h.1M49.4 398.2h.1"/>
<path d="M49.4 399.8h.1M51 382.9v.1M51 384.5v.1M51 386.1v.1M51 387.7v.1M51 389.4h.1M51 391h.1M51 392.6h.1M51 394.2h.1M51 395.8h.1M51 397.4h.1M51 399h.1"/>
<path d="M52.5 399.8h.1M52.5 398.2h.1M52.5 396.6h.1M52.5 395h.1M52.5 393.4h.1M52.5 391.8h.1M52.5 390.2h.1M52.5 388.6h.1M52.5 387h.1M54.1 387.7h.1M54.1 389.3v.1M54.1 390.9v.1"/>
<path d="M54.1 392.5v.1M54.1 394.1v.1M54.1 395.7v.1M54.1 397.4h.1M54.1 399h.1M55.7 390.1v.1M55.7 391.7v.1M55.7 393.3v.1M55.7 394.9v.1M55.7 396.5v.1M55.7 398.2h.1M55.7 399.8h.1"/>
<path d="M57.3 394.2h.1M57.3 392.6h.1M57.3 391h.1M57.3 395.7v.1M57.3 397.4h.1M57.3 399h.1M58.8 399.8h.1M58.8 398.2h.1M58.8 396.6h.1M58.8 395h.1M58.8 393.4h.1M58.8 391.8h.1"/>
<path d="M60.5 390.9h.1M60.5 392.5h.1M60.5 394.1h.1M60.5 395.7h.1M60.5 397.3v.1M60.5 398.9v.1M62.1 391.7h.1M62.1 393.3h.1M62.1 394.9h.1M62.1 396.5h.1M62.1 398.1v.1M62.1 399.7v.1"/>
<path d="M63.6 399h.1M63.6 397.4h.1M63.6 395.7h.1M63.6 394.1h.1M63.6 392.5h.1M65.2 399.8h.1M65.2 398.2h.1M65.2 396.5h.1M65.2 394.9h.1M65.2 393.3h.1M65.2 391.7h.1M66.8 390.8v.1"/>
<path d="M66.8 392.4v.1M66.8 394.1h.1M66.8 395.7h.1M66.8 397.3h.1M66.8 398.9h.1M68.4 390v.1M68.4 391.6v.1M68.4 393.2v.1M68.4 394.9h.1M68.4 396.5h.1M68.4 398.1h.1M69.9 398.9h.1"/>
<path d="M69.9 397.3h.1M69.9 395.7h.1M69.9 394.1h.1M69.9 392.5h.1M69.9 390.9h.1M69.9 389.3h.1M71.6 388.4h.1M71.6 390h.1M71.6 391.6h.1M71.6 393.2h.1M71.6 394.8v.1M71.6 396.4v.1"/>
<path d="M71.6 398v.1M73.2 386h.1M73.2 387.6h.1M73.2 389.2h.1M73.2 390.8h.1M73.2 392.4h.1M73.2 394v.1M73.2 395.6v.1M73.2 397.2v.1M74.8 381.9v.1M74.8 383.6h.1M74.8 385.2h.1"/>
<path d="M74.8 386.8h.1M74.8 388.4h.1M74.8 390h.1M74.8 391.6h.1M74.8 393.2h.1M74.8 394.8v.1M74.8 396.4v.1M76.3 395.7h.1M76.3 394.1h.1M76.3 392.4h.1M76.3 390.8h.1M76.3 389.2h.1"/>
<path d="M76.3 387.6h.1M76.3 386h.1M76.3 384.4h.1M76.3 382.8h.1M76.3 381.2h.1M77.9 380.3h.1M77.9 381.9h.1M77.9 383.5v.1M77.9 385.1v.1M77.9 386.7v.1M77.9 388.3v.1M77.9 389.9v.1"/>
<path d="M77.9 391.6h.1M77.9 393.2h.1M79.5 381.1h.1M79.5 382.7h.1M79.5 384.3v.1M79.5 385.9v.1M79.5 387.5v.1M79.5 389.1v.1M79.5 390.7v.1M79.5 392.4h.1M81.1 391.6h.1M81.1 390h.1"/>
<path d="M81.1 388.4h.1M81.1 386.8h.1M81.1 385.2h.1M81.1 383.6h.1M81.1 381.9h.1M81.1 380.3h.1M82.6 390.8h.1M82.6 389.2h.1M82.6 387.6h.1M82.6 386h.1M82.6 384.4h.1M82.6 382.7h.1"/>
<path d="M82.6 381.1h.1M84.3 380.2v.1M84.3 381.9h.1M84.3 383.5h.1M84.3 385.1h.1M84.3 386.7h.1M84.3 388.3h.1M84.3 389.9h.1M85.9 381.1h.1M85.9 382.7h.1M85.9 384.3h.1M85.9 385.9h.1"/>
<path d="M85.9 387.5h.1M87.4 386.7h.1M87.4 385.1h.1M87.4 383.5h.1M87.4 381.9h.1M87.4 380.3h.1M89 381v.1M89 382.6v.1M89 384.2v.1M38.3 400.7h.1M39.8 401.5h.1M41.4 402.3h.1"/>
<path d="M41.4 400.7h.1M43.1 401.5h.1M44.6 400.7h.1M44.6 402.3h.1M46.2 403.1h.1M46.2 401.5h.1M47.8 402.3h.1M47.8 400.7h.1M49.4 401.4v.1M49.4 403v.1M51 400.6v.1M51 402.2v.1"/>
<path d="M52.5 403.1h.1M52.5 401.5h.1M54.1 400.6h.1M54.1 402.2h.1M55.7 401.4h.1M57.3 400.6h.1M57.3 402.2h.1M58.8 401.4h.1M60.5 400.5v.1M62.1 401.3v.1M63.6 400.6h.1"/>
<circle cx="144.9" cy="48.9" r=".91"/>
<circle cx="144.6" cy="78.6" r=".9"/>
<circle cx="185.9" cy="66.2" r="12.2"/>
<circle cx="151.8" cy="141.3" r="12.2"/>
<circle cx="151.9" cy="141.3" r="12.2"/>
<circle cx="62.7" cy="378.8" r="12.2"/>
</g>
<path d="M11.3 7.1h274.4v406.1h-274.4zM60.7 30.6h28.6v60.6h-28.6z" fill="none" stroke="#000" stroke-width=".47"/>
<path d="M244.2 267.8h3.5v.8h-3.5z" fill-rule="evenodd" fill="#000"/>
<text font-size="7.3" x="78.6" y="87.9" transform="rotate(-90 78.6 87.9)">Aeronca Defender</text>
<text font-size="5.8" x="69.7" y="75.4" transform="rotate(-90 69.7 75.4)">Peter Rake's</text>
<g font-size="3.7">
<text x="257.9" y="58.1" transform="rotate(-90 257.9 58.1)">T5 1/16 balsa</text>
<text x="170.4" y="64.4" transform="rotate(-90 170.4 64.4)">WT 1/16 balsa</text>
<text x="152.1" y="71.7" transform="rotate(-90 152.1 71.7)">R1 1/16 balsa</text>
<text x="118.2" y="75.4" transform="rotate(-90 118.2 75.4)">R3 1/16 balsa</text>
<text x="135.3" y="73.4" transform="rotate(-90 135.3 73.4)">R2 1/16 balsa</text>
<text x="86" y="78.8" transform="rotate(-90 86 78.8)">Copyright P. Rake 2015</text>
<text x="46.5" y="86.8" transform="rotate(-90 46.5 86.8)">root rib angle guide 1/16 balsa</text>
<text x="257.6" y="85.4" transform="rotate(-90 257.6 85.4)">T4 1/16 balsa</text>
<text x="237" y="114.4" transform="rotate(-90 237 114.4)">T3 1/16 balsa</text>
<text x="47.4" y="131.4" transform="rotate(-90 47.4 131.4)">F5/F5A</text>
<text x="148.5" y="126.5" transform="rotate(-90 148.5 126.5)">WT</text>
<text x="43.2" y="134.3" transform="rotate(-90 43.2 134.3)">glue spar to</text>
<text x="35.6" y="143.9" transform="rotate(-90 35.6 143.9)">dowel</text>
<text x="55.2" y="140.3" transform="rotate(-90 55.2 140.3)">angle root rib</text>
<text x="59.5" y="139" transform="rotate(-90 59.5 139)">for dihedral</text>
<text x="83.6" y="143.9" transform="rotate(-90 83.6 143.9)">dowel</text>
<text x="27.3" y="146.8" transform="rotate(-90 27.3 146.8)">c/tail stick</text>
<text x="31.1" y="145.1" transform="rotate(-90 31.1 145.1)">locating</text>
<text x="59.3" y="149.6" transform="rotate(-90 59.3 149.6)">R1</text>
<text x="75.2" y="146.8" transform="rotate(-90 75.2 146.8)">c/tail stick</text>
<text x="79" y="145.1" transform="rotate(-90 79 145.1)">locating</text>
<text x="148.5" y="162.4" transform="rotate(-90 148.5 162.4)">R3</text>
<text x="59.3" y="168.8" transform="rotate(-90 59.3 168.8)">R2</text>
<text x="127.5" y="176.6" transform="rotate(-90 127.5 176.6)">notch spar</text>
<text x="131.6" y="174.7" transform="rotate(-90 131.6 174.7)">over tip</text>
<text x="250.4" y="175.1" transform="rotate(-90 250.4 175.1)">cut after assembly</text>
<text x="69" y="182.8" transform="rotate(-90 69 182.8)">1/32 balsa</text>
<text x="72.9" y="181.4" transform="rotate(-90 72.9 181.4)">top only</text>
<text x="142.7" y="180.7" transform="rotate(-90 142.7 180.7)">taper spar</text>
<text x="146.8" y="182" transform="rotate(-90 146.8 182)">down to tip</text>
<text x="217.4" y="185.2" transform="rotate(-90 217.4 185.2)">4 off</text>
<text x="59.3" y="191.9" transform="rotate(-90 59.3 191.9)">R3</text>
<text x="148.5" y="190.2" transform="rotate(-90 148.5 190.2)">R3</text>
<text x="212.6" y="191.7" transform="rotate(-90 212.6 191.7)">laminate from</text>
<text x="221.4" y="193.3" transform="rotate(-90 221.4 193.3)">1/32x1/16 balsa</text>
<text x="127.4" y="218.6" transform="rotate(-90 127.4 218.6)">strut pos.</text>
<text x="162" y="218.9" transform="rotate(-90 162 218.9)">strut pos.</text>
<text x="148.5" y="224.7" transform="rotate(-90 148.5 224.7)">R3</text>
<text x="59.3" y="228.9" transform="rotate(-90 59.3 228.9)">R3</text>
<text x="29.1" y="249.8" transform="rotate(-90 29.1 249.8)">1/8x3/16 l.e.</text>
<text x="96.3" y="250.2" transform="rotate(-90 96.3 250.2)">1/16x1/2 t.e.</text>
<text x="119.6" y="249.1" transform="rotate(-90 119.6 249.1)">1/16x1/8</text>
<text x="157.6" y="248.6" transform="rotate(-90 157.6 248.6)">1/16x1/8</text>
<text x="52.7" y="255.2" transform="rotate(-90 52.7 255.2)">1/16x3/16 bass spar</text>
<text x="59.3" y="262.9" transform="rotate(-90 59.3 262.9)">R3</text>
<text x="148.5" y="261.7" transform="rotate(-90 148.5 261.7)">R3</text>
<text x="257" y="261.4" transform="rotate(-90 257 261.4)">horn</text>
<text x="248" y="266.3" transform="rotate(-90 248 266.3)">T5</text>
<text x="31.6" y="285.9" transform="rotate(-90 31.6 285.9)">1/16x1/8</text>
<text x="78.4" y="285.7" transform="rotate(-90 78.4 285.7)">1/16x1/8</text>
<text x="212.2" y="282.3" transform="rotate(-90 212.2 282.3)">T3</text>
<text x="260.6" y="286.7" transform="rotate(-90 260.6 286.7)">1/16 sq.</text>
<text x="118.1" y="288.7" transform="rotate(-90 118.1 288.7)">1/8x3/16 l.e.</text>
<text x="185.3" y="289.1" transform="rotate(-90 185.3 289.1)">1/16x1/2 t.e.</text>
<text x="264.8" y="288.5" transform="rotate(-90 264.8 288.5)">bass joiner</text>
<text x="59.3" y="299.8" transform="rotate(-90 59.3 299.8)">R3</text>
<text x="141.7" y="294.2" transform="rotate(-90 141.7 294.2)">1/16x3/16 bass spar</text>
<text x="148.5" y="295" transform="rotate(-90 148.5 295)">R3</text>
<text x="248.7" y="294.4" transform="rotate(-90 248.7 294.4)">T4</text>
<text x="38.8" y="312.7" transform="rotate(-90 38.8 312.7)">strut pos.</text>
<text x="73" y="313" transform="rotate(-90 73 313)">strut pos.</text>
<text x="59.3" y="334.2" transform="rotate(-90 59.3 334.2)">R3</text>
<text x="148.5" y="332.8" transform="rotate(-90 148.5 332.8)">R3</text>
<text x="226.5" y="338.1" transform="rotate(-90 226.5 338.1)">tail from</text>
<text x="229.9" y="339.2" transform="rotate(-90 229.9 339.2)">1/16 balsa</text>
<text x="233.4" y="346.5" transform="rotate(-90 233.4 346.5)">size or shape shown</text>
<text x="54.8" y="352.6" transform="rotate(-90 54.8 352.6)">notch spar</text>
<text x="58.9" y="350.6" transform="rotate(-90 58.9 350.6)">over tip</text>
<text x="158.2" y="352.4" transform="rotate(-90 158.2 352.4)">1/32 balsa</text>
<text x="162.1" y="351" transform="rotate(-90 162.1 351)">top only</text>
<text x="37" y="357.7" transform="rotate(-90 37 357.7)">taper spar</text>
<text x="41.1" y="359" transform="rotate(-90 41.1 359)">down to tip</text>
<text x="148.5" y="355.7" transform="rotate(-90 148.5 355.7)">R2</text>
<text x="59.3" y="362.1" transform="rotate(-90 59.3 362.1)">R3</text>
<text x="148.5" y="375" transform="rotate(-90 148.5 375)">R1</text>
<text x="115.3" y="389.6" transform="rotate(-90 115.3 389.6)">c/tail stick</text>
<text x="119" y="388" transform="rotate(-90 119 388)">locating</text>
<text x="123.6" y="386.7" transform="rotate(-90 123.6 386.7)">dowel</text>
<text x="166.9" y="389.1" transform="rotate(-90 166.9 389.1)">c/tail stick</text>
<text x="170.7" y="387.5" transform="rotate(-90 170.7 387.5)">locating</text>
<text x="175.3" y="386.2" transform="rotate(-90 175.3 386.2)">dowel</text>
<text x="59.3" y="398.6" transform="rotate(-90 59.3 398.6)">WT</text>
<text x="136.5" y="399.8" transform="rotate(-90 136.5 399.8)">F5/F5A</text>
<text x="144" y="399" transform="rotate(-90 144 399)">angle root rib</text>
<text x="148.3" y="397.6" transform="rotate(-90 148.3 397.6)">for dihedral</text>
<text x="132.1" y="402.7" transform="rotate(-90 132.1 402.7)">glue spar to</text>
</g>
</svg>
